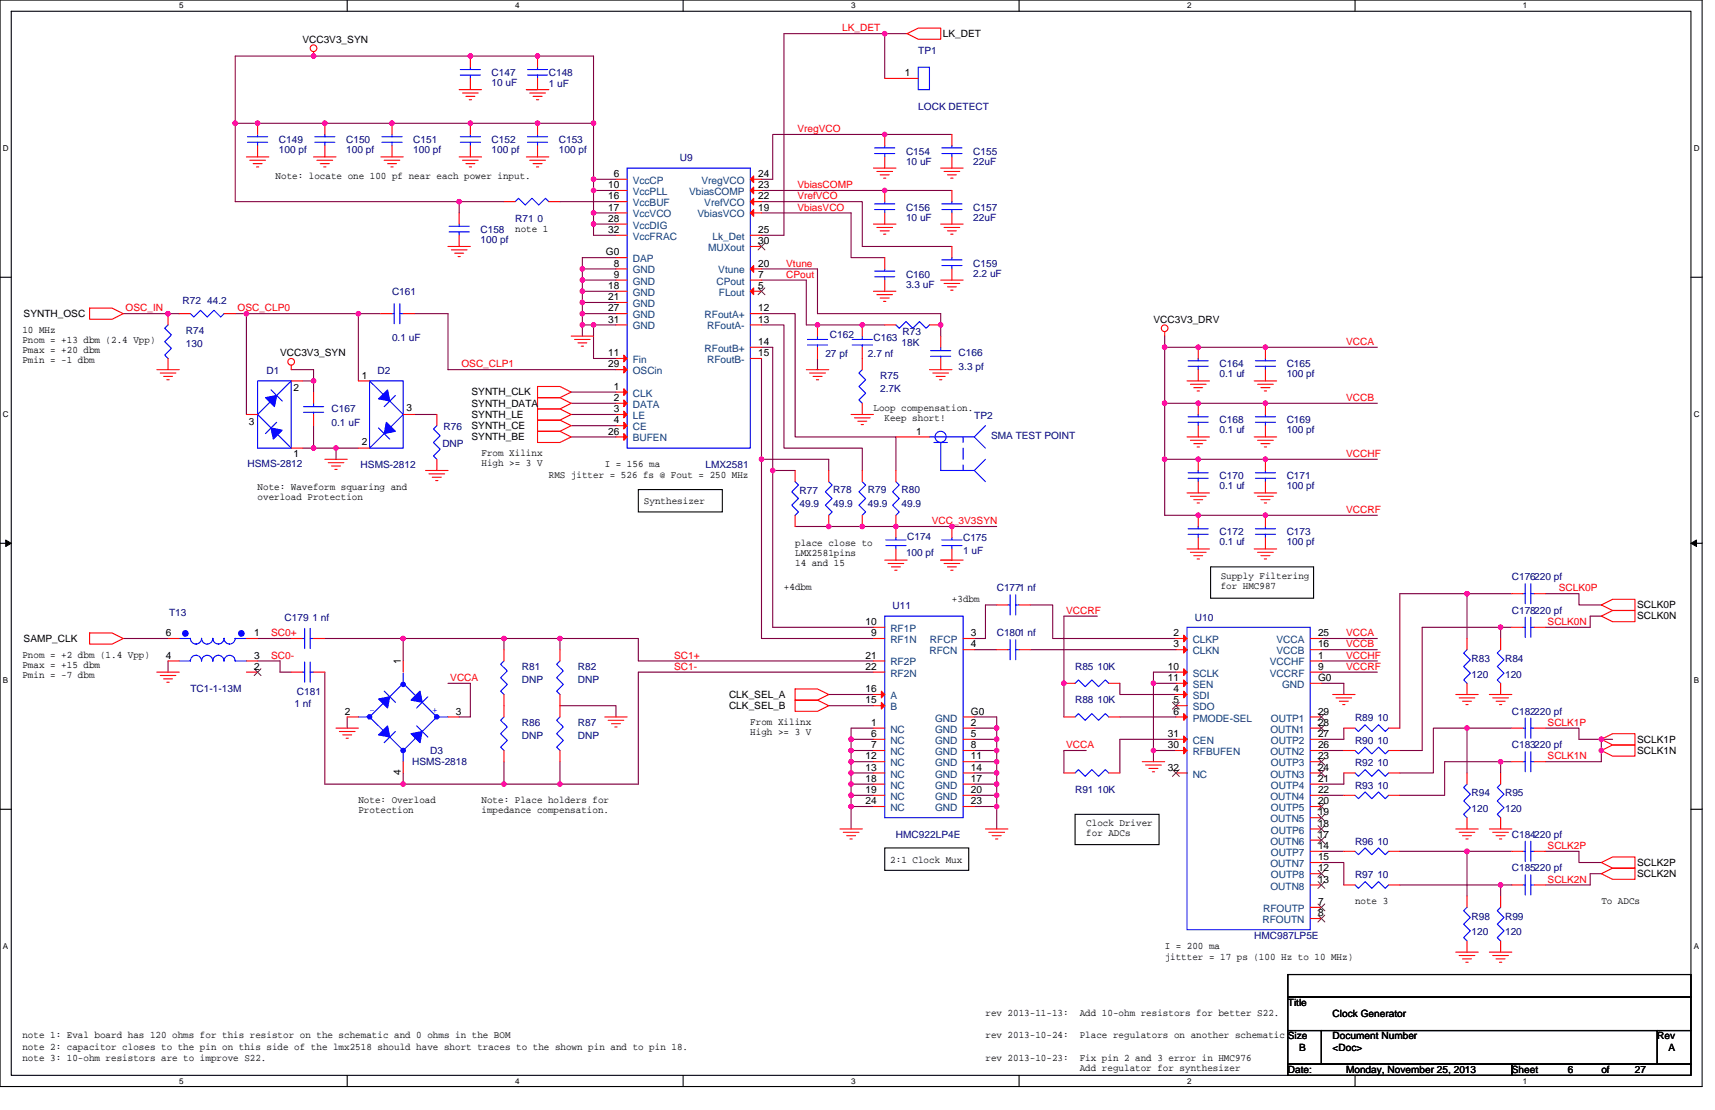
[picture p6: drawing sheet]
<svg xmlns="http://www.w3.org/2000/svg" width="432mm" height="279mm" viewBox="0 0 432 279" stroke-linecap="round" stroke-linejoin="round" font-family="sans-serif">
<path d="M0 0h428.6v273.5h-428.6zM2.8 2.8h422.9v267.9h-422.9z" fill="none" stroke="#000" stroke-width=".28"/>
<g fill="#fff">
<path d="M45.1 .3h1.1v2.3h-1.1z"/>
<path d="M45.1 271h1.1v2.2h-1.1z"/>
</g>
<path d="M87.4 0v2.8M87.4 270.7v2.8" fill="none" stroke="#000" stroke-width=".28"/>
<g fill="#fff">
<path d="M129.7 .3h1.1v2.3h-1.1z"/>
<path d="M129.7 271h1.1v2.2h-1.1z"/>
</g>
<path d="M172 0v2.8M172 270.7v2.8" fill="none" stroke="#000" stroke-width=".28"/>
<g fill="#fff">
<path d="M214.3 .3h1.1v2.3h-1.1z"/>
<path d="M214.3 271h1.1v2.2h-1.1z"/>
</g>
<path d="M256.6 0v2.8M256.6 270.7v2.8" fill="none" stroke="#000" stroke-width=".28"/>
<g fill="#fff">
<path d="M298.9 .3h1.1v2.3h-1.1z"/>
<path d="M298.9 271h1.1v2.2h-1.1z"/>
</g>
<path d="M341.2 0v2.8M341.2 270.7v2.8" fill="none" stroke="#000" stroke-width=".28"/>
<g fill="#fff">
<path d="M383.5 .3h1.1v2.3h-1.1z"/>
<path d="M383.5 271h1.1v2.2h-1.1z"/>
<path d="M.7 36.3h1.5v2.3h-1.5z"/>
<path d="M426.5 36.3h1.4v2.3h-1.4z"/>
<path d="M.7 103.3h1.5v2.2h-1.5z"/>
<path d="M426.5 103.3h1.4v2.2h-1.4z"/>
</g>
<path d="M0 69.8h2.8M425.7 69.8h2.9" fill="none" stroke="#000" stroke-width=".28"/>
<g fill="#fff">
<path d="M.7 170.2h1.4v2.3h-1.4z"/>
<path d="M426.5 170.2h1.3v2.3h-1.3z"/>
</g>
<path d="M0 136.8h2.8M425.7 136.8h2.9" fill="none" stroke="#000" stroke-width=".28"/>
<path d="M1.4 135.9l1.4 .9-1.4 .8zM425.7 136.8l1.4-.9v1.7z" fill="#000" stroke="#000" stroke-width=".25"/>
<g fill="#fff">
<path d="M.7 237.2h1.4v2.2h-1.4z"/>
<path d="M426.4 237.2h1.4v2.2h-1.4z"/>
</g>
<g fill="none" stroke="#000" stroke-width=".28">
<path d="M160.7 123.2h21.2v5.7h-21.2zM304.8 142.7h25.9v7.9h-25.9zM0 203.7h2.8M222.8 213.4h21.1v5.7h-21.1zM270.7 205h21.1v7.6h-21.1zM425.7 203.7h2.9M324.3 245.3h101.4v5.7h-101.4zM324.3 251h101.4v8.4h-101.4zM324.3 259.4h8.4v8.5h-8.4zM332.7 259.4h84.6v8.5h-84.6zM417.3 259.4h8.4v8.5h-8.4zM324.3 267.9h56.3v2.8h-56.3z"/>
<path d="M380.6 267.9h45.1v2.8h-45.1z"/>
</g>
<g fill="none" stroke="#800040" stroke-width=".28">
<path d="M222.8 8.5h-25.4v50.7h-5.7M222.8 8.5v11.2M222.8 8.5h5.6M59.2 31v19.8h56.4M132.5 22.6h2.8M149.4 31v-16.9h-70.4h-19.8v16.9M149.4 31v14.1M149.4 31h-90.2M239.7 33.8h-45.1v11.3h-2.9M115.6 50.8v2.8M115.6 50.8h11.3M141 50.8h14.1"/>
<path d="M149.4 45.1h5.7M149.4 56.4h5.7M149.4 53.6h5.7M149.4 47.9h5.7M149.4 56.4v2.8h5.7M149.4 45.1v2.8M149.4 53.6v2.8M149.4 47.9v5.7M191.7 50.8h25.4v11.2h22.6M191.7 47.9h48M191.7 53.6h22.6v11.3h8.5M31 79h14.1"/>
<path d="M59.2 79h2.8M62 79v25.3M62 79h28.2M90.2 79v16.9M90.2 79h5.7M104.3 79h8.5v14h42.3M146.6 67.7h8.5M146.6 67.7v2.8M146.6 70.5h8.5M146.6 70.5v2.8M146.6 73.3h8.5M146.6 73.3v2.8"/>
<path d="M146.6 76.1h8.5M146.6 76.1v2.9M146.6 79h8.5M146.6 79v2.8M155.1 64.9h-8.5v2.8M191.7 67.7h14.1v11.3h31.1v5.6M191.7 79h8.5v31h25.4v8.4M191.7 70.5h11.3v11.3h19.8M73.3 93h5.7v2.9M76.1 95.9h2.9M79 95.9v2.8M143.8 98.7h11.3"/>
<path d="M146.6 81.8v2.8M146.6 81.8h2.8M149.4 81.8v8.4h5.7M149.4 81.8h5.7M191.7 81.8h5.7v31h19.7v5.6M191.7 87.4h2.9v31M191.7 90.2v25.4M205.8 90.2v2.8M293.2 87.4v14.1M293.2 84.6v2.8M346.8 87.4h-53.6M76.1 112.8h2.9"/>
<path d="M79 107.1v5.7M79 112.8h5.6M84.6 112.8v2.8M84.6 112.8h5.6M104.3 104.3h5.7M143.8 101.5h11.3M143.8 104.3h11.3M143.8 107.1h11.3M143.8 110h11.3M191.7 115.6h17v2.8M191.7 115.6v45.1h28.2M194.6 118.4v39.5h25.3"/>
<path d="M194.6 118.4h5.6M293.2 115.6v14.1h53.6M293.2 101.5v14.1M293.2 101.5h53.6M293.2 115.6h53.6M251 132.5h-50.8M236.9 141h2.8M251 152.3h-2.9v8.4h-2.8M259.4 152.3h5.6v8.4h31.1M276.3 155.1h-8.4v25.4M369.4 149.4h-17v33.9M377.8 157.9v2.8"/>
<path d="M377.8 157.9h2.8M377.8 157.9h-19.7v31h-5.7M380.6 149.4h-11.2v11.3M389.1 149.4h8.5v2.9h5.6M403.2 155.1h-2.8v2.8h-11.3M31 160.7h11.3M42.3 166.4v2.8M64.9 166.4h5.6v2.8h2.8M64.9 160.7h8.4M81.8 169.2v28.2h19.7M81.8 160.7h19.7M112.8 172h5.6v8.5h-2.8"/>
<path d="M126.9 160.7h-25.4v5.7M141 177.6h14.1v2.9M141 160.7v2.8M141 160.7h19.7v5.7h59.2M141 160.7h-14.1v2.8M208.7 174.8h11.2M208.7 177.6h11.2M219.9 169.2h-59.2v28.2h-19.7M245.3 163.5h5.7M259.4 163.5h36.7M282 172v2.8h14.1M290.4 172v16.9"/>
<path d="M290.4 172h5.7M296.1 169.2h-5.7v2.8M332.7 172h5.6v2.8M332.7 160.7h14.1M332.7 163.5h14.1M332.7 166.4h14.1M332.7 169.2h14.1M87.4 180.5v2.8M101.5 197.4h25.4M101.5 194.6v2.8M126.9 191.7v5.7h14.1M141 191.7v5.7"/>
<path d="M214.3 186.1v2.8M214.3 188.9v2.8M214.3 191.7v2.9M214.3 194.6v2.8M214.3 197.4v2.8M214.3 186.1h5.6M214.3 188.9h5.6M214.3 191.7h5.6M214.3 194.6h5.6M214.3 197.4h5.6M219.9 183.3h-5.6v2.8M245.3 180.5h5.7v2.8"/>
<path d="M245.3 183.3h5.7M245.3 186.1h5.7M245.3 188.9h5.7M245.3 191.7h5.7M245.3 194.6h5.7M245.3 197.4h5.7M251 183.3v2.8M251 186.1v2.8M251 188.9v2.8M251 191.7v2.9M251 194.6v2.8M251 197.4v2.8"/>
<path d="M273.5 188.9h-5.6v5.7M282 180.5h14.1M290.4 188.9v2.8M290.4 188.9h5.7M296.1 186.1h-14.1v8.5M332.7 188.9h5.6M338.3 194.6v2.8h-5.6M338.3 183.3v2.8h-5.6M369.4 183.3h-8.5v11.3h-8.5M377.8 191.7h-14.1v8.5h-11.3M380.6 191.7h-2.8v2.9M380.6 183.3h-11.2v11.3"/>
<path d="M389.1 183.3h8.5v2.8h5.6M403.2 186.1v5.6h-14.1M403.2 186.1h2.8M214.3 200.2v2.8M214.3 203v5.7M214.3 200.2h5.6M214.3 203h5.6M245.3 200.2h5.7M245.3 203h5.7M251 200.2v2.8M251 203v5.7M332.7 214.3h5.6"/>
<path d="M332.7 217.1h5.6v5.7M332.7 200.2h5.6M352.4 214.3h17M380.6 214.3h-11.2v11.3M389.1 214.3h8.5v2.8h5.6M403.2 219.9h-2.8v2.9h-11.3M352.4 222.8h25.4M380.6 222.8h-2.8v2.8"/>
</g>
<g fill="#f0f" stroke="#f0f" stroke-width=".28">
<circle cx="42.3" cy="78.9" r=".55"/>
<circle cx="78.9" cy="112.8" r=".55"/>
<circle cx="78.9" cy="95.9" r=".55"/>
<circle cx="403.2" cy="186.1" r=".56"/>
<circle cx="149.4" cy="45.1" r=".56"/>
<circle cx="149.4" cy="31" r=".56"/>
<circle cx="78.9" cy="14.1" r=".55"/>
<circle cx="118.4" cy="14.1" r=".55"/>
<circle cx="64.8" cy="31" r=".56"/>
<circle cx="81.8" cy="31" r=".56"/>
<circle cx="118.4" cy="31" r=".56"/>
<circle cx="98.7" cy="31" r=".56"/>
<circle cx="115.6" cy="50.8" r=".56"/>
<circle cx="59.2" cy="31" r=".57"/>
<circle cx="149.4" cy="56.4" r=".55"/>
<circle cx="149.4" cy="53.6" r=".55"/>
<circle cx="149.4" cy="47.9" r=".55"/>
<circle cx="222.7" cy="33.8" r=".55"/>
<circle cx="222.7" cy="47.9" r=".55"/>
<circle cx="267.8" cy="172" r=".56"/>
<circle cx="194.5" cy="118.4" r=".55"/>
<circle cx="191.7" cy="115.6" r=".56"/>
<circle cx="377.8" cy="222.7" r=".55"/>
<circle cx="369.3" cy="214.3" r=".57"/>
<circle cx="250.9" cy="183.3" r=".55"/>
<circle cx="250.9" cy="186.1" r=".56"/>
<circle cx="250.9" cy="188.9" r=".55"/>
<circle cx="250.9" cy="194.5" r=".55"/>
<circle cx="250.9" cy="191.7" r=".55"/>
<circle cx="250.9" cy="197.4" r=".55"/>
<circle cx="403.2" cy="188.9" r=".55"/>
<circle cx="250.9" cy="200.2" r=".56"/>
<circle cx="377.8" cy="191.7" r=".55"/>
<circle cx="250.9" cy="203" r=".55"/>
<circle cx="369.3" cy="183.3" r=".56"/>
<circle cx="101.5" cy="160.7" r=".56"/>
<circle cx="126.9" cy="160.7" r=".55"/>
<circle cx="214.3" cy="186.1" r=".57"/>
<circle cx="214.3" cy="188.9" r=".56"/>
<circle cx="208.6" cy="132.5" r=".55"/>
<circle cx="217.1" cy="132.5" r=".55"/>
<circle cx="225.5" cy="132.5" r=".55"/>
<circle cx="239.6" cy="132.5" r=".55"/>
<circle cx="214.3" cy="191.7" r=".56"/>
<circle cx="214.3" cy="194.5" r=".56"/>
<circle cx="126.9" cy="197.4" r=".55"/>
<circle cx="101.5" cy="197.4" r=".56"/>
<circle cx="214.3" cy="197.4" r=".56"/>
<circle cx="222.7" cy="8.5" r=".55"/>
<circle cx="141" cy="197.4" r=".55"/>
<circle cx="214.3" cy="200.2" r=".57"/>
<circle cx="214.3" cy="203" r=".56"/>
<circle cx="141" cy="160.7" r=".55"/>
<circle cx="377.8" cy="157.9" r=".56"/>
<circle cx="369.3" cy="149.4" r=".56"/>
<circle cx="217.1" cy="81.8" r=".55"/>
<circle cx="205.8" cy="81.8" r=".55"/>
<circle cx="236.8" cy="81.8" r=".55"/>
<circle cx="318.6" cy="87.4" r=".56"/>
<circle cx="135.3" cy="31" r=".56"/>
<circle cx="318.6" cy="101.5" r=".56"/>
<circle cx="318.6" cy="115.6" r=".56"/>
<circle cx="318.6" cy="129.7" r=".56"/>
<circle cx="301.7" cy="87.4" r=".56"/>
<circle cx="293.2" cy="87.4" r=".56"/>
<circle cx="301.7" cy="101.5" r=".56"/>
<circle cx="293.2" cy="115.6" r=".56"/>
<circle cx="293.2" cy="101.5" r=".56"/>
<circle cx="301.7" cy="115.6" r=".56"/>
<circle cx="301.7" cy="129.7" r=".56"/>
<circle cx="62" cy="78.9" r=".55"/>
<circle cx="90.2" cy="78.9" r=".55"/>
<circle cx="146.6" cy="67.7" r=".55"/>
<circle cx="146.6" cy="73.3" r=".56"/>
<circle cx="146.6" cy="70.5" r=".55"/>
<circle cx="146.6" cy="78.9" r=".55"/>
<circle cx="146.6" cy="76.1" r=".55"/>
<circle cx="149.4" cy="81.8" r=".55"/>
<circle cx="146.6" cy="81.8" r=".55"/>
<circle cx="290.4" cy="188.9" r=".55"/>
<circle cx="290.4" cy="172" r=".56"/>
<circle cx="84.6" cy="112.8" r=".55"/>
<circle cx="135.3" cy="14.1" r=".55"/>
</g>
<g fill="none" stroke="#f00" stroke-width=".28">
<path d="M79 13v1.1M118.4 14.1v2.8M118.4 19.7v2.9M135.3 14.1v2.8M135.3 19.7v2.9M222.8 19.7h8.4M228.4 8.5l2.8-1.4h5.7v2.8h-5.7zM62 39.5h5.7M64.9 31v2.8M64.9 36.7v2.8M79 39.5h5.6M81.8 31v2.8"/>
<path d="M81.8 36.7v2.8M95.9 39.5h5.6M98.7 31v2.8M98.7 36.7v2.8M115.6 22.6h5.6M115.6 39.5h5.6M116.5 23.4h3.9M117.3 24.3h2.2M118.2 25.1h.5M118.4 31v2.8M118.4 36.7v2.8M132.5 22.6h5.7"/>
<path d="M132.5 39.5h5.7M133.4 23.4h3.9M134.2 24.3h2.3M135.1 25.1h.5M135.3 31v2.8M135.3 36.7v2.8M222.8 33.8v2.9M222.8 39.5v2.8M239.7 33.8v2.9M239.7 39.5v2.8M62.9 40.3h3.9M63.7 41.2h2.3"/>
<path d="M64.6 42h.6M79.8 40.3h4M80.6 41.2h2.3M81.5 42h.6M96.7 40.3h4M97.6 41.2h2.2M98.4 42h.6M115.6 53.6v2.8M115.6 59.2v2.8M116.5 40.3h3.9M117.3 41.2h2.2M118.2 42h.5"/>
<path d="M126.9 50.8h2.8M133.4 40.3h3.9M134.2 41.2h2.3M135.1 42h.5M138.2 50.8h2.8M155.1 45.1h2.8M155.1 47.9h2.8M155.1 50.8h2.8M155.1 53.6h2.8M155.1 56.4h2.8M155.1 59.2h2.8M188.9 45.1h2.8"/>
<path d="M188.9 47.9h2.8M188.9 50.8h2.8M188.9 53.6h2.8M188.9 59.2h2.8M219.9 42.3h5.7M219.9 56.4h5.7M220.8 43.2h3.9M220.8 57.3h3.9M221.6 44h2.3M221.6 58.1h2.3M222.5 44.9h.5M222.5 58.9h.5"/>
<path d="M222.8 47.9v2.9M222.8 53.6v2.8M236.9 42.3h5.6M236.9 56.4h5.6M237.7 43.2h3.9M237.7 57.3h3.9M238.5 44h2.3M238.5 58.1h2.3M239.4 44.9h.5M239.4 58.9h.5M239.7 47.9v2.9M239.7 53.6v2.8"/>
<path d="M22.6 77.6h5.6l2.8 1.4-2.8 1.4h-5.6zM42.3 79v2.8M45.1 79h2.8M56.4 79h2.8M95.9 79h2.8M101.5 79h2.8M112.8 62h5.6M113.6 62.9h4M114.5 63.7h2.2M115.3 64.6h.6M155.1 64.9h2.8M155.1 67.7h2.8"/>
<path d="M155.1 70.5h2.8M155.1 73.3h2.8M155.1 76.1h2.8M155.1 79h2.8M188.9 67.7h2.8M188.9 70.5h2.8M188.9 73.3h2.8M188.9 62h2.8M188.9 79h2.8M219.9 73.3h5.7M220.8 74.2h3.9M221.6 75h2.3"/>
<path d="M222.5 75.9h.5M222.8 64.9v2.8M222.8 70.5v2.8M236.9 70.5h5.6M237.7 71.4h3.9M238.5 72.2h2.3M239.4 73h.5M239.7 62v2.9M239.7 67.7v2.8M39.5 93h5.6M40.3 93.9h4M41.2 94.7h2.2"/>
<path d="M42 95.6h.6M42.3 90.2v2.8M73.3 91.9v1.1M73.3 95.9h2.8M79 98.7v2.8M90.2 95.9h2.8M135.3 97.3h5.7l2.8 1.4-2.8 1.4h-5.7zM143.8 84.6h5.6M144.7 85.4h3.9M145.5 86.3h2.2M146.3 87.1h.6M155.1 81.8h2.8"/>
<path d="M155.1 98.7h2.8M155.1 90.2h2.8M155.1 93h2.8M188.9 81.8h2.8M188.9 87.4h2.8M188.9 90.2h2.8M203 93h5.7M203.9 93.9h3.9M204.7 94.7h2.3M205.5 95.6h.6M205.8 87.4v2.8M205.8 81.8v2.8"/>
<path d="M217.1 87.4v5.6M217.1 81.8v2.8M222.8 81.8h2.8M234 81.8h2.9M234 93h5.7M234.9 93.9h3.9M235.7 94.7h2.3M236.6 95.6h.5M236.9 90.2v2.8M236.9 84.6v2.8M293.2 83.5v1.1M298.9 95.9h5.6"/>
<path d="M299.7 96.7h4M300.6 97.6h2.2M301.4 98.4h.6M301.7 87.4v2.8M301.7 93v2.9M315.8 95.9h5.6M316.6 96.7h4M317.5 97.6h2.2M318.3 98.4h.6M318.6 87.4v2.8M318.6 93v2.9M62 104.3h2.9"/>
<path d="M73.3 112.8h2.8M79 104.3v2.8M81.8 115.6h5.6M82.6 116.5h4M83.5 117.3h2.2M84.3 118.2h.6M90.2 112.8h2.8M101.5 104.3h2.8M107.1 118.4h5.7M108 119.3h4M110 115.6v2.8M110 104.3v2.8"/>
<path d="M135.3 100.1h5.7l2.8 1.4-2.8 1.4h-5.7zM135.3 102.9h5.7l2.8 1.4-2.8 1.4h-5.7zM135.3 105.7h5.7l2.8 1.4-2.8 1.5h-5.7zM135.3 108.6h5.7l2.8 1.4-2.8 1.4h-5.7zM155.1 101.5h2.8M155.1 104.3h2.8M155.1 107.1h2.8M155.1 110h2.8M200.2 118.4v2.8M208.7 118.4v2.8M214.3 104.3h5.6M215.1 105.2h4"/>
<path d="M216 106h2.2M216.8 106.9h.6M217.1 101.5v2.8M217.1 118.4v2.8M225.6 118.4v2.8M225.6 110h8.4M298.9 110h5.6M299.7 110.8h4M300.6 111.7h2.2M301.4 112.5h.6M301.7 101.5v2.8M301.7 107.1v2.9"/>
<path d="M301.7 115.6v2.8M315.8 110h5.6M316.6 110.8h4M317.5 111.7h2.2M318.3 112.5h.6M318.6 101.5v2.8M318.6 107.1v2.9M318.6 115.6v2.8M108.8 120.1h2.3M109.7 121h.6M200.2 129.7v2.8M208.7 129.7v2.8"/>
<path d="M217.1 129.7v2.8M225.6 129.7v5.6M225.6 138.2v2.8M239.7 132.5v2.8M239.7 138.2v2.8M298.9 138.2h5.6M298.9 124.1h5.6M299.7 139h4M299.7 124.9h4M300.6 139.9h2.2M300.6 125.8h2.2M301.4 126.6h.6"/>
<path d="M301.7 129.7v2.8M301.7 135.3v2.9M301.7 121.2v2.9M315.8 124.1h5.6M315.8 138.2h5.6M316.6 124.9h4M316.6 139h4M317.5 125.8h2.2M317.5 139.9h2.2M318.3 126.6h.6M318.6 121.2v2.9M318.6 129.7v2.8"/>
<path d="M318.6 135.3v2.9M22.6 159.3h5.6l2.8 1.4-2.8 1.4h-5.6zM219.9 157.9h2.9M222.8 141h5.6M223.6 141.8h3.9M224.5 142.7h2.2M225.3 143.5h.5M236.9 141h5.6M237.7 141.8h3.9M238.5 142.7h2.3M239.4 143.5h.5M251 152.3h2.8"/>
<path d="M256.6 152.3h2.8M301.4 140.7h.6M318.3 140.7h.6M380.6 149.4h2.9M380.6 157.9h2.9M386.3 149.4h2.8M386.3 157.9h2.8M403.2 152.3l2.8-1.4h5.6v2.8h-5.6zM403.2 155.1l2.8-1.4h5.6v2.8h-5.6zM39.5 169.2h5.6M40.3 170h4M41.2 170.9h2.2"/>
<path d="M42 171.7h.6M42.3 160.7h2.8M42.3 166.4h2.8M62 160.7h2.9M62 166.4h2.9M62 169.2h2.9M73.3 169.2h2.8M73.3 160.7h2.8M79 169.2h2.8M79 160.7h2.8M101.5 166.4v2.8M126.9 174.8v5.7"/>
<path d="M126.9 163.5v2.9M141 174.8v5.7M141 163.5v2.9M200.2 173.4h5.6l2.9 1.4-2.9 1.4h-5.6zM200.2 176.2h5.6l2.9 1.4-2.9 1.4h-5.6zM219.9 160.7h2.9M219.9 166.4h2.9M219.9 169.2h2.9M219.9 174.8h2.9M219.9 177.6h2.9M242.5 160.7h2.8M242.5 163.5h2.8"/>
<path d="M251 163.5h2.8M256.6 163.5h2.8M267.9 172h2.8M279.1 172h2.9M296.1 160.7h2.8M296.1 163.5h2.8M296.1 169.2h2.8M296.1 172h2.8M296.1 174.8h2.8M296.1 177.6h2.8M329.9 160.7h2.8M329.9 163.5h2.8"/>
<path d="M329.9 172h2.8M329.9 166.4h2.8M329.9 169.2h2.8M335.5 174.8h5.7M336.4 175.7h3.9M337.2 176.5h2.3M338.1 177.4h.5M366.5 174.8h5.7M367.4 175.7h3.9M368.2 176.5h2.3M369.1 177.4h.5M369.4 172v2.8"/>
<path d="M369.4 160.7v2.8M375 174.8h5.6M375.8 175.7h4M376.7 176.5h2.2M377.5 177.4h.6M377.8 172v2.8M377.8 160.7v2.8M84.6 183.3h5.6M85.4 184.1h4M86.3 185h2.2M87.1 185.8h.6M87.4 180.5h2.8"/>
<path d="M101.5 191.7v2.9M112.8 180.5h2.8M126.9 188.9v2.8M141 188.9v2.8M152.3 180.5h5.6M153.1 181.3h4M154 182.2h2.2M154.8 183h.6M219.9 183.3h2.9M219.9 186.1h2.9M219.9 188.9h2.9M219.9 191.7h2.9"/>
<path d="M219.9 194.6h2.9M219.9 197.4h2.9M242.5 180.5h2.8M242.5 183.3h2.8M242.5 186.1h2.8M242.5 188.9h2.8M242.5 191.7h2.8M242.5 194.6h2.8M242.5 197.4h2.8M267.9 194.6h2.8M267.9 180.5h2.8M279.1 194.6h2.9"/>
<path d="M279.1 180.5h2.9M287.6 191.7h5.6M288.4 192.6h4M289.3 193.4h2.2M290.1 194.3h.6M296.1 186.1h2.8M296.1 188.9h2.8M296.1 180.5h2.8M296.1 194.6h2.8M329.9 180.5h2.8M329.9 183.3h2.8M329.9 186.1h2.8"/>
<path d="M329.9 188.9h2.8M329.9 191.7h2.8M329.9 194.6h2.8M329.9 197.4h2.8M338.3 183.3h2.9M338.3 188.9h2.9M338.3 194.6h2.9M349.6 183.3h2.8M349.6 188.9h2.8M349.6 194.6h2.8M369.4 194.6v2.8M377.8 194.6v2.8"/>
<path d="M380.6 183.3h2.9M380.6 191.7h2.9M386.3 183.3h2.8M386.3 191.7h2.8M403.2 186.1l2.8-1.4h5.6v2.8h-5.6zM403.2 188.9l2.8-1.4h5.6v2.8h-5.6zM211.5 208.7h5.6M212.3 209.5h4M213.2 210.4h2.2M214 211.2h.6M219.9 200.2h2.9M219.9 203h2.9"/>
<path d="M242.5 200.2h2.8M242.5 203h2.8M248.1 208.7h5.7M249 209.5h3.9M249.8 210.4h2.3M250.7 211.2h.5M329.9 200.2h2.8M329.9 203h2.8M329.9 205.8h2.8M329.9 208.7h2.8M329.9 211.5h2.8M329.9 214.3h2.8"/>
<path d="M329.9 217.1h2.8M329.9 219.9h2.8M338.3 214.3h2.9M338.3 200.2h2.9M349.6 214.3h2.8M349.6 200.2h2.8M366.5 208.7h5.7M367.4 209.5h3.9M368.2 210.4h2.3M369.1 211.2h.5M369.4 205.8v2.9M375 208.7h5.6"/>
<path d="M375.8 209.5h4M376.7 210.4h2.2M377.5 211.2h.6M377.8 205.8v2.9M380.6 214.3h2.9M386.3 214.3h2.8M403.2 217.1l2.8-1.4h5.6v2.8h-5.6zM403.2 219.9l2.8-1.4h5.6v2.8h-5.6zM329.9 222.8h2.8M329.9 228.4h2.8M329.9 231.2h2.8M338.3 222.8h2.9"/>
<path d="M349.6 222.8h2.8M366.5 239.7h5.7M369.4 236.9v2.8M369.4 225.6v2.8M375 239.7h5.6M377.8 236.9v2.8M377.8 225.6v2.8M380.6 222.8h2.9M386.3 222.8h2.8M367.4 240.5h3.9M368.2 241.4h2.3M369.1 242.2h.5"/>
<path d="M375.8 240.5h4M376.7 241.4h2.2M377.5 242.2h.6"/>
<circle cx="78.9" cy="12.1" r=".84"/>
<circle cx="73.3" cy="91.1" r=".84"/>
<circle cx="293.2" cy="82.6" r=".84"/>
</g>
<g fill="none" stroke="#00f" stroke-width=".28">
<path d="M115.9 18.9h5.1M115.9 17.5h5.1M118.4 16.9v.6M118.4 18.9v.8M132.8 18.9h5.1M132.8 17.5h5.1M135.3 16.9v.6M135.3 18.9v.8M231.2 16.9h2.8v5.7h-2.8zM62.3 35.8h5.1M62.3 34.4h5.1M64.9 33.8v.6"/>
<path d="M64.9 35.8v.9M79.2 35.8h5.1M79.2 34.4h5.1M81.8 33.8v.6M81.8 35.8v.9M96.2 35.8h5M96.2 34.4h5M98.7 33.8v.6M98.7 35.8v.9M115.9 35.8h5.1M115.9 34.4h5.1M118.4 33.8v.6"/>
<path d="M118.4 35.8v.9M132.8 35.8h5.1M132.8 34.4h5.1M135.3 33.8v.6M135.3 35.8v.9M220.2 38.7h5.1M220.2 37.2h5.1M222.8 36.7v.5M222.8 38.7v.8M237.1 38.7h5.1M237.1 37.2h5.1M239.7 36.7v.5"/>
<path d="M239.7 38.7v.8M113.1 58.4h5.1M113.1 57h5.1M115.6 56.4v.6M115.6 58.4v.8M129.7 50.8l.9-.9 1.6 1.7 1.7-1.7 1.7 1.7 1.7-1.7 .9 .9M157.9 42.3h31v70.5h-31zM220.2 52.7h5.1M220.2 51.3h5.1M222.8 50.8v.5M222.8 52.7v.9M237.1 52.7h5.1"/>
<path d="M237.1 51.3h5.1M239.7 50.8v.5M239.7 52.7v.9M47.9 79l.9 .8 1.7-1.7 1.7 1.7 1.7-1.7 1.7 1.7 .8-.8M98.7 79h.6M99.3 76.4v5.1M100.7 76.4v5.1M100.7 79h.8M220.2 69.7h5.1M220.2 68.2h5.1M222.8 67.7v.5M222.8 69.7v.8"/>
<path d="M237.1 66.8h5.1M237.1 65.4h5.1M239.7 64.9v.5M239.7 66.8v.9M42.3 81.8l-.8 .8 1.7 1.7-1.7 1.7 1.7 1.7-1.7 1.7 .8 .8M64.9 95.9h8.4v16.9h-8.4zM68.2 98.1l2.9 2.8M73.3 95.9l-3.6 3.6M93 95.9h8.5v16.9h-8.5zM93 95.9l3.7 3.6M99.5 99.5l-2.8 2.9M203.3 85.4h5.1"/>
<path d="M203.3 86.8h5.1M205.8 86.8v.6M205.8 84.6v.8M214.6 85.4h5M214.6 86.8h5M217.1 93l-.8 .9 1.7 1.7-1.7 1.7 1.7 1.7-1.7 1.7 .8 .8M217.1 86.8v.6M217.1 84.6v.8M225.6 81.8l.8 .8 1.7-1.7 1.7 1.7 1.7-1.7 1.7 1.7 .8-.8M234.3 88.3h5.1M234.3 89.7h5.1M236.9 89.7v.5"/>
<path d="M236.9 87.4v.9M299.1 92.2h5.1M299.1 90.8h5.1M301.7 90.2v.6M301.7 92.2v.8M316.1 92.2h5M316.1 90.8h5M318.6 90.2v.6M318.6 92.2v.8M68.2 100.9l-3.3 3.4 3.3 3.4M69.7 109.1l3.6 3.7M69.7 106.3l-2.9 2.8"/>
<path d="M76.4 102.4h5.1M76.4 103.8h5.1M79 103.8v.5M79 101.5v.9M95.3 107.7l2.8 2.8M96.7 109.1l-3.7 3.7M98.1 100.9l3.4 3.4-3.4 3.4M110 107.1l-.9 .9 1.7 1.7-1.7 1.7 1.7 1.7-1.7 1.7 .9 .8M234 110h11.3M235.2 111.4h3.3M236.9 111.4v7h8.4l2.8-2.8M242.5 110v1.4"/>
<path d="M242.5 112.8v2.8M242.5 117v1.4M245.3 118.4l2.8 2.8M248.1 107.1l-2.8 2.9 2.8 2.8M299.1 106.3h5.1M299.1 104.9h5.1M299.1 119h5.1M301.7 104.3v.6M301.7 106.3v.8M301.7 118.4v.6M316.1 106.3h5M316.1 104.9h5"/>
<path d="M316.1 119h5M318.6 104.3v.6M318.6 106.3v.8M318.6 118.4v.6M200.2 121.2l.8 .9-1.7 1.7 1.7 1.7-1.7 1.7 1.7 1.7-.8 .8M208.7 121.2l.8 .9-1.7 1.7 1.7 1.7-1.7 1.7 1.7 1.7-.8 .8M217.1 121.2l.9 .9-1.7 1.7 1.7 1.7-1.7 1.7 1.7 1.7-.9 .8M223 137.3h5.1M223 135.9h5.1M225.6 121.2l.8 .9-1.7 1.7 1.7 1.7-1.7 1.7 1.7 1.7-.8 .8M225.6 135.3v.6M225.6 137.3v.9"/>
<path d="M237.1 137.3h5.1M237.1 135.9h5.1M239.7 135.3v.6M239.7 137.3v.9M299.1 134.5h5.1M299.1 133.1h5.1M299.1 120.4h5.1M301.7 132.5v.6M301.7 134.5v.8M301.7 120.4v.8M316.1 120.4h5M316.1 134.5h5"/>
<path d="M316.1 133.1h5M318.6 120.4v.8M318.6 132.5v.6M318.6 134.5v.8M76.7 158.2v5.1M78.1 158.2v5.1M222.8 155.1h19.7v50.7h-19.7zM253.8 152.3h.5M254.3 149.7v5.1M255.7 152.3h.9M255.7 149.7v5.1M298.9 157.9h31v76.1h-31z"/>
<path d="M383.5 149.4h.5M383.5 157.9h.5M384 146.9v5.1M384 155.4v5M385.4 146.9v5.1M385.4 155.4v5M385.4 149.4h.9M385.4 157.9h.9M45.1 166.4l2.8-.1a1.38 1.38 0 0 1 1.5-1.3h-.1a1.4 1.4 0 0 1 1.4 1.4h.1a1.41 1.41 0 0 1 1.4-1.4 1.41 1.41 0 0 1 1.4 1.4v-.1a1.38 1.38 0 0 1 1.4-1.3 1.4 1.4 0 0 1 1.4 1.4 1.4 1.4 0 0 1 1.4-1.4 1.4 1.4 0 0 1 1.4 1.4h2.8M45.1 160.7h2.8a1.4 1.4 0 0 0 1.5 1.4h-.1a1.42 1.42 0 0 0 1.4-1.4h.1a1.41 1.41 0 0 0 1.4 1.4 1.41 1.41 0 0 0 1.4-1.4 1.4 1.4 0 0 0 1.4 1.4 1.41 1.41 0 0 0 1.4-1.4 1.4 1.4 0 0 0 1.4 1.4 1.41 1.41 0 0 0 1.4-1.4h2.8M76.1 169.2h.6M76.1 160.7h.6"/>
<path d="M76.7 166.6v5.1M78.1 169.2h.9M78.1 160.7h.9M78.1 166.6v5.1M96.7 176.8l-3.7 3.7 3.7 3.6M96.7 174l2.8 2.8M98.1 175.4l3.4-3.4 3.4 3.4M101.5 169.5v2.8M106.3 176.8l3.7 3.7-3.7 3.6M107.7 175.4l-2.8 2.8M126.9 166.4l-.9 .8 1.7 1.7-1.7 1.7 1.7 1.7-1.7 1.7 .9 .8M141 166.4l-.9 .8 1.7 1.7-1.7 1.7 1.7 1.7-1.7 1.7 .9 .8"/>
<path d="M253.8 163.5h.5M254.3 161v5.1M255.7 163.5h.9M255.7 161v5.1M270.7 172l.8-.8 1.7 1.6 1.7-1.6 1.7 1.6 1.7-1.6 .8 .8M369.4 163.5l-.9 .9 1.7 1.7-1.7 1.7 1.7 1.7-1.7 1.7 .9 .8M377.8 163.5l-.8 .9 1.7 1.7-1.7 1.7 1.7 1.7-1.7 1.7 .8 .8M90.2 180.5h3.1M98.1 185.5l3.4 3.4 3.4-3.4M99.5 184.1l-2.8 2.8M101.5 188.9v2.8M104.9 182.7l2.8 2.8"/>
<path d="M110 180.5h2.8M126.9 180.5l-.9 .8 1.7 1.7-1.7 1.7 1.7 1.7-1.7 1.7 .9 .8M141 180.5l-.9 .8 1.7 1.7-1.7 1.7 1.7 1.7-1.7 1.7 .9 .8M270.7 194.6l.8-.9 1.7 1.7 1.7-1.7 1.7 1.7 1.7-1.7 .8 .9M270.7 180.5l.8-.9 1.7 1.7 1.7-1.7 1.7 1.7 1.7-1.7 .8 .9M341.2 183.3l.8 .8 1.7-1.7 1.7 1.7 1.7-1.7 1.7 1.7 .8-.8M341.2 188.9l.8 .9 1.7-1.7 1.7 1.7 1.7-1.7 1.7 1.7 .8-.9M341.2 194.6l.8 .8 1.7-1.7 1.7 1.7 1.7-1.7 1.7 1.7 .8-.8M369.4 197.4l-.9 .8 1.7 1.7-1.7 1.7 1.7 1.7-1.7 1.7 .9 .8M377.8 197.4l-.8 .8 1.7 1.7-1.7 1.7 1.7 1.7-1.7 1.7 .8 .8M383.5 183.3h.5M383.5 191.7h.5"/>
<path d="M384 180.7v5.1M384 189.2v5.1M385.4 180.7v5.1M385.4 189.2v5.1M385.4 183.3h.9M385.4 191.7h.9M341.2 214.3l.8 .8 1.7-1.7 1.7 1.7 1.7-1.7 1.7 1.7 .8-.8M341.2 200.2l.8 .8 1.7-1.7 1.7 1.7 1.7-1.7 1.7 1.7 .8-.8M383.5 214.3h.5M384 211.8v5M385.4 211.8v5M385.4 214.3h.9"/>
<path d="M341.2 222.8l.8 .8 1.7-1.7 1.7 1.7 1.7-1.7 1.7 1.7 .8-.8M369.4 228.4l-.9 .8 1.7 1.7-1.7 1.7 1.7 1.7-1.7 1.7 .9 .9M377.8 228.4l-.8 .8 1.7 1.7-1.7 1.7 1.7 1.7-1.7 1.7 .8 .9M383.5 222.8h.5M384 220.2v5.1M385.4 220.2v5.1M385.4 222.8h.9"/>
<circle cx="236.8" cy="110" r="1.4"/>
</g>
<g fill="#f00" stroke="#f00" stroke-width=".28">
<path d="M298 159.9l.9 .8-.9 .9z"/>
<path d="M298 162.7l.9 .8-.9 .9z"/>
<path d="M298 168.3l.9 .9-.9 .8z"/>
<path d="M298 171.2l.9 .8-.9 .8z"/>
<path d="M298 174l.9 .8-.9 .9z"/>
<path d="M298 185.3l.9 .8-.9 .8z"/>
<path d="M298 188.1l.9 .8-.9 .9z"/>
<path d="M298 179.6l.9 .9-.9 .8z"/>
<path d="M221.9 174l.9 .8-.9 .9z"/>
<path d="M221.9 176.8l.9 .8-.9 .9z"/>
<path d="M157.1 97.9l.8 .8-.8 .8z"/>
<path d="M157.1 100.7l.8 .8-.8 .9z"/>
<path d="M157.1 103.5l.8 .8-.8 .9z"/>
<path d="M157.1 106.3l.8 .8-.8 .9z"/>
<path d="M157.1 89.4l.8 .8-.8 .9z"/>
<path d="M157.1 92.2l.8 .8-.8 .9z"/>
<path d="M188.9 67.7l.9-.9v1.7z"/>
<path d="M188.9 73.3l.9-.8v1.7z"/>
<path d="M188.9 45.1l.9-.8v1.7z"/>
<path d="M188.9 47.9l.9-.8v1.7z"/>
<path d="M188.9 50.8l.9-.9v1.7z"/>
<path d="M188.9 53.6l.9-.9v1.7z"/>
<path d="M157.1 109.1l.8 .9-.8 .8z"/>
</g>
<g fill="none" stroke="#804000" stroke-width=".25">
<path d="M190.9 72.5l1.7 1.7M190.9 61.2l1.7 1.7M192.6 72.5l-1.7 1.7M192.6 61.2l-1.7 1.7M64 168.3l1.7 1.8M65.7 168.3l-1.7 1.8M295.2 176.8l1.7 1.7M296.9 176.8l-1.7 1.7M331.9 179.6l1.7 1.7M333.5 179.6l-1.7 1.7M295.2 193.7l1.7 1.7M296.9 193.7l-1.7 1.7"/>
<path d="M331.9 182.4l1.7 1.8M331.9 190.9l1.7 1.7M331.9 193.7l1.7 1.7M333.5 182.4l-1.7 1.8M333.5 190.9l-1.7 1.7M333.5 193.7l-1.7 1.7M331.9 202.2l1.7 1.7M331.9 205l1.7 1.7M331.9 207.8l1.7 1.7M331.9 210.6l1.7 1.7M331.9 219.1l1.7 1.7M333.5 202.2l-1.7 1.7"/>
<path d="M333.5 205l-1.7 1.7M333.5 207.8l-1.7 1.7M333.5 210.6l-1.7 1.7M333.5 219.1l-1.7 1.7M331.9 221.9l1.7 1.7M331.9 227.5l1.7 1.8M331.9 230.4l1.7 1.7M333.5 221.9l-1.7 1.7M333.5 227.5l-1.7 1.8M333.5 230.4l-1.7 1.7"/>
</g>
<g fill="#00f" stroke="#00f" stroke-width=".28">
<path d="M97.3 106.3l2.2 2.3-2.8 .5z" fill-rule="evenodd"/>
<path d="M95.3 100.4l2.3-2.3 .5 2.8z" fill-rule="evenodd"/>
<path d="M66.8 100.1l2.9-.6-.6 2.9z" fill-rule="evenodd"/>
<path d="M68.2 107.7l2.9 .6-2.3 2.2z" fill-rule="evenodd"/>
<path d="M103.5 176.2l2.2-2.2 .6 2.8z" fill-rule="evenodd"/>
<path d="M95.3 185l2.3-2.3 .5 2.8z" fill-rule="evenodd"/>
<path d="M103.5 184.7l2.8-.6-.6 2.8z" fill-rule="evenodd"/>
<path d="M95.3 175.9l2.8-.5-.5 2.8z" fill-rule="evenodd"/>
<circle cx="46.7" cy="159.4" r=".7"/>
<circle cx="60.8" cy="159.4" r=".7"/>
<circle cx="101.5" cy="172.3" r=".56"/>
<circle cx="110" cy="180.4" r=".55"/>
<circle cx="101.5" cy="188.9" r=".56"/>
<circle cx="93" cy="180.4" r=".55"/>
</g>
<g font-size="2.5">
<text x="76.1" y="10.7">VCC3V3_SYN</text>
<text x="237.4" y="9.3">LK_DET</text>
<text x="227.8" y="19.2">1</text>
<text x="69.4" y="45.1">Note: locate one 100 pf near each power input.</text>
<text x="153.1" y="47.3">10</text>
<text x="154.5" y="44.5">6</text>
<text x="190.9" y="44.5">24</text>
<text x="190.9" y="47.3">23</text>
<text x="153.1" y="50.2">16</text>
<text x="153.1" y="53">17</text>
<text x="190.9" y="53">19</text>
<text x="190.9" y="50.2">22</text>
<text x="129.7" y="58.4">note 1</text>
<text x="153.1" y="55.8">28</text>
<text x="153.1" y="58.6">32</text>
<text x="190.9" y="58.6">25</text>
<text x="152.5" y="64.3">G0</text>
<text x="190.9" y="61.4">30</text>
<text x="154.5" y="67.1">8</text>
<text x="154.5" y="69.9">9</text>
<text x="190.9" y="67.1">20</text>
<text x="190.9" y="69.9">7</text>
<text x="153.1" y="72.7">18</text>
<text x="153.1" y="75.5">21</text>
<text x="190.9" y="72.7">5</text>
<text x="5.7" y="83.8">10 MHz</text>
<text x="5.9" y="79.8">SYNTH_OSC</text>
<text x="153.1" y="78.4">27</text>
<text x="153.1" y="81.2">31</text>
<text x="190.9" y="78.4">12</text>
<text x="190.9" y="81.2">13</text>
<text x="290.4" y="81.2">VCC3V3_DRV</text>
<text x="5.7" y="86.3">Pnom = +13 dbm (2.4 Vpp)</text>
<text x="5.7" y="88.8">Pmax = +20 dbm</text>
<text x="70.5" y="89.7">VCC3V3_SYN</text>
<text x="153.1" y="89.6">11</text>
<text x="190.9" y="86.8">14</text>
<text x="190.9" y="89.6">15</text>
<text x="5.7" y="91.3">Pmin = -1 dbm</text>
<text x="91.1" y="95.3">1</text>
<text x="153.1" y="92.5">29</text>
<text x="73.9" y="98.4">2</text>
<text x="118.7" y="99.5">SYNTH_CLK</text>
<text x="154.5" y="98.1">1</text>
<text x="154.5" y="100.9">2</text>
<text x="62.6" y="106.9">3</text>
<text x="102.4" y="103.5">3</text>
<text x="118.7" y="102.3">SYNTH_DATA</text>
<text x="118.7" y="105.2">SYNTH_LE</text>
<text x="118.7" y="108">SYNTH_CE</text>
<text x="154.5" y="103.7">3</text>
<text x="154.5" y="106.6">4</text>
<text x="219.9" y="103.5">Loop compensation.</text>
<text x="222.7" y="106">Keep short!</text>
<text x="91.1" y="111.9">2</text>
<text x="118.7" y="110.8">SYNTH_BE</text>
<text x="153.1" y="109.4">26</text>
<text x="230.6" y="109.4">1</text>
<text x="73.9" y="115">1</text>
<text x="121.2" y="114.8">From Xilinx</text>
<text x="121.2" y="117.3">High &gt;= 3 V</text>
<text x="152.3" y="117.6">I = 156 ma</text>
<text x="64.9" y="123.2">Note: Waveform squaring and</text>
<text x="64.9" y="125.8">overload Protection</text>
<text x="138.2" y="120.4">RMS jitter = 526 fs @ Fout = 250 MHz</text>
<text x="162.1" y="126.9">Synthesizer</text>
<text x="200.2" y="137.3">place close to</text>
<text x="200.2" y="139.8">LMX2581pins</text>
<text x="200.2" y="142.4">14 and 15</text>
<text x="197.4" y="148.6">+4dbm</text>
<text x="307.3" y="145.8">Supply Filtering</text>
<text x="307.3" y="148.3">for HMC987</text>
<text x="239.7" y="151.4">+3dbm</text>
<text x="412.2" y="153.1">SCLK0P</text>
<text x="412.2" y="155.9">SCLK0N</text>
<text x="5.9" y="161.6">SAMP_CLK</text>
<text x="41.7" y="160.1">6</text>
<text x="64" y="160.1">1</text>
<text x="218" y="157.3">10</text>
<text x="219.4" y="160.1">9</text>
<text x="244.5" y="160.1">3</text>
<text x="295.5" y="160.1">2</text>
<text x="331.9" y="160.1">25</text>
<text x="5.7" y="165.5">Pnom = +2 dbm (1.4 Vpp)</text>
<text x="41.7" y="165.8">4</text>
<text x="64" y="165.8">3</text>
<text x="100.9" y="167.2" transform="rotate(-90 100.9 167.2)">1</text>
<text x="218" y="165.8">21</text>
<text x="244.5" y="162.9">4</text>
<text x="295.5" y="162.9">3</text>
<text x="331.9" y="165.8">1</text>
<text x="331.9" y="162.9">16</text>
<text x="5.7" y="168">Pmax = +15 dbm</text>
<text x="5.7" y="170.6">Pmin = -7 dbm</text>
<text x="64" y="168.6">2</text>
<text x="218" y="168.6">22</text>
<text x="294.1" y="168.6">10</text>
<text x="294.1" y="171.4">11</text>
<text x="331.9" y="168.6">9</text>
<text x="331.9" y="171.4">G0</text>
<text x="86.8" y="179.9">2</text>
<text x="114.8" y="179.9">3</text>
<text x="183.6" y="175.7">CLK_SEL_A</text>
<text x="183.6" y="178.5">CLK_SEL_B</text>
<text x="218" y="174.2">16</text>
<text x="218" y="177">15</text>
<text x="244.5" y="179.9">G0</text>
<text x="295.5" y="174.2">4</text>
<text x="295.5" y="177">5</text>
<text x="295.5" y="179.9">6</text>
<text x="331.9" y="179.9">29</text>
<text x="188.9" y="182.5">From Xilinx</text>
<text x="188.9" y="185">High &gt;= 3 V</text>
<text x="219.4" y="182.7">1</text>
<text x="219.4" y="185.5">6</text>
<text x="244.5" y="182.7">2</text>
<text x="244.5" y="185.5">5</text>
<text x="294.1" y="185.5">31</text>
<text x="331.9" y="182.7">28</text>
<text x="331.9" y="185.5">27</text>
<text x="218" y="191.1">12</text>
<text x="219.4" y="188.3">7</text>
<text x="244.5" y="188.3">8</text>
<text x="244.5" y="191.1">11</text>
<text x="294.1" y="188.3">30</text>
<text x="331.9" y="188.3">26</text>
<text x="331.9" y="191.1">23</text>
<text x="412.2" y="186.9">SCLK1P</text>
<text x="412.2" y="189.8">SCLK1N</text>
<text x="100.9" y="195.1" transform="rotate(-90 100.9 195.1)">4</text>
<text x="218" y="194">13</text>
<text x="218" y="196.8">18</text>
<text x="244.5" y="194">14</text>
<text x="244.5" y="196.8">17</text>
<text x="294.1" y="194">32</text>
<text x="331.9" y="194">24</text>
<text x="331.9" y="196.8">21</text>
<text x="90.2" y="202.2">Note: Overload</text>
<text x="121.2" y="202.2">Note: Place holders for</text>
<text x="218" y="199.6">19</text>
<text x="218" y="202.4">24</text>
<text x="244.5" y="199.6">20</text>
<text x="244.5" y="202.4">23</text>
<text x="331.9" y="199.6">22</text>
<text x="331.9" y="202.4">20</text>
<text x="90.2" y="204.7">Protection</text>
<text x="121.2" y="204.7">impedance compensation.</text>
<text x="273.5" y="207.8">Clock Driver</text>
<text x="331.9" y="205.2">19</text>
<text x="331.9" y="208.1">18</text>
<text x="273.5" y="210.3">for ADCs</text>
<text x="331.9" y="210.9">17</text>
<text x="331.9" y="213.7">14</text>
<text x="224.2" y="217.1">2:1 Clock Mux</text>
<text x="331.9" y="216.5">15</text>
<text x="331.9" y="219.3">12</text>
<text x="412.2" y="218">SCLK2P</text>
<text x="412.2" y="220.8">SCLK2N</text>
<text x="331.9" y="227.8">7</text>
<text x="331.9" y="222.2">13</text>
<text x="341.2" y="227.6">note 3</text>
<text x="403.2" y="227.6">To ADCs</text>
<text x="331.9" y="230.6">8</text>
<text x="293.2" y="238.8">I = 200 ma</text>
<text x="293.2" y="241.7">jittter = 17 ps (100 Hz to 10 MHz)</text>
<text x="248.1" y="255.8">rev 2013-11-13:</text>
<text x="271.9" y="255.8">Add 10-ohm resistors for better S22.</text>
<text x="324.3" y="253.2">Title</text>
<text x="335.5" y="256">Clock Generator</text>
<text x="5.7" y="261.4">note 1: Eval board has 120 ohms for this resistor on the schematic and 0 ohms in the BOM</text>
<text x="248.1" y="261.4">rev 2013-10-24:</text>
<text x="271.9" y="261.4">Place regulators on another schematic Size</text>
<text x="324.3" y="261.6">Size</text>
<text x="335.5" y="261.6">Document Number</text>
<text x="417.3" y="261.6">Rev</text>
<text x="5.7" y="267">note 3: 10-ohm resistors are to improve S22.</text>
<text x="5.7" y="264.2">note 2: capacitor closes to the pin on this side of the lmx2518 should have short traces to the shown pin and to pin 18.</text>
<text x="248.1" y="267">rev 2013-10-23:</text>
<text x="271.9" y="267">Fix pin 2 and 3 error in HMC976</text>
<text x="271.9" y="269.6">Add regulator for synthesizer</text>
<text x="327.1" y="264.5">B</text>
<text x="335.5" y="264.5">&lt;Doc&gt;</text>
<text x="420.1" y="264.5">A</text>
<text x="324.3" y="270.1">Date:</text>
<text x="338.9" y="270.1">Monday, November 25, 2013</text>
<text x="380.6" y="270.1">Sheet</text>
<text x="394.7" y="270.1">6</text>
<text x="403.2" y="270.1">of</text>
<text x="411.6" y="270.1">27</text>
</g>
<g font-size="2.5" fill="#f00">
<text x="212" y="7.8">LK_DET</text>
<text x="200.8" y="33.3">VregVCO</text>
<text x="200.8" y="47.4">VbiasCOMP</text>
<text x="200.8" y="53">VbiasVCO</text>
<text x="200.8" y="50.2">VrefVCO</text>
<text x="198" y="67.1">Vtune</text>
<text x="198" y="69.9">CPout</text>
<text x="31.6" y="78.3">OSC_IN</text>
<text x="59.8" y="78.3">OSC_CLP0</text>
<text x="338.9" y="86.8">VCCA</text>
<text x="116.2" y="92.4">OSC_CLP1</text>
<text x="338.9" y="100.9">VCCB</text>
<text x="338.9" y="115">VCCHF</text>
<text x="234.6" y="131.8">VCC_3V3SYN</text>
<text x="338.9" y="129.1">VCCRF</text>
<text x="392.5" y="148.9">SCLK0P</text>
<text x="268.4" y="154.5">VCCRF</text>
<text x="68.3" y="160.1">SC0+</text>
<text x="338.9" y="160.1">VCCA</text>
<text x="389.7" y="157.3">SCLK0N</text>
<text x="68.3" y="165.8">SC0-</text>
<text x="169.8" y="165.8">SC1+</text>
<text x="338.9" y="163">VCCB</text>
<text x="338.9" y="165.8">VCCHF</text>
<text x="113.4" y="171.4">VCCA</text>
<text x="169.8" y="168.6">SC1-</text>
<text x="338.9" y="168.6">VCCRF</text>
<text x="389.7" y="182.7">SCLK1P</text>
<text x="268.4" y="188.3">VCCA</text>
<text x="389.7" y="191.2">SCLK1N</text>
<text x="389.7" y="213.7">SCLK2P</text>
<text x="389.7" y="222.2">SCLK2N</text>
</g>
<g font-size="2.5" fill="#000080">
<text x="231.2" y="13.5">TP1</text>
<text x="123.8" y="19.2">C147</text>
<text x="123.8" y="21.7">10 uF</text>
<text x="138.2" y="19.2">C148</text>
<text x="138.2" y="22">1 uF</text>
<text x="231.2" y="27.6">LOCK DETECT</text>
<text x="70.2" y="36.1">C149</text>
<text x="70.2" y="38.6">100 pf</text>
<text x="87.1" y="36.1">C150</text>
<text x="87.1" y="38.6">100 pf</text>
<text x="104.1" y="36.1">C151</text>
<text x="104.1" y="38.6">100 pf</text>
<text x="123.8" y="36.1">C152</text>
<text x="123.8" y="38.6">100 pf</text>
<text x="140.7" y="36.1">C153</text>
<text x="140.7" y="38.6">100 pf</text>
<text x="171.2" y="40.6">U9</text>
<text x="228.1" y="38.9">C154</text>
<text x="228.1" y="41.4">10 uF</text>
<text x="245" y="38.9">C155</text>
<text x="245" y="41.4">22uF</text>
<text x="228.1" y="53">C156</text>
<text x="245" y="53">C157</text>
<text x="121" y="58.7">C158</text>
<text x="129.7" y="55.8">R71 0</text>
<text x="228.1" y="55.5">10 uF</text>
<text x="245" y="55.5">22uF</text>
<text x="121" y="61.2">100 pf</text>
<text x="228.1" y="69.9">C160</text>
<text x="245" y="67.1">C159</text>
<text x="245" y="69.6">2.2 uF</text>
<text x="46" y="76.4">R72 44.2</text>
<text x="98.7" y="74.1">C161</text>
<text x="228.1" y="72.5">3.3 uF</text>
<text x="46.8" y="84">R74</text>
<text x="46.8" y="87.4">130</text>
<text x="98.7" y="85.7">0.1 uF</text>
<text x="207.8" y="89.9">27 pf</text>
<text x="208.9" y="85.2">C162</text>
<text x="218.5" y="89.9">2.7 nf</text>
<text x="219.9" y="85.7">C163</text>
<text x="227" y="87.1">18K</text>
<text x="227.3" y="84.3">R73</text>
<text x="241.4" y="89.7">C166</text>
<text x="67.1" y="94.2">D1</text>
<text x="95" y="94.2">D2</text>
<text x="221.6" y="95.3">R75</text>
<text x="241.4" y="93">3.3 pf</text>
<text x="307" y="92.5">C164</text>
<text x="307" y="95">0.1 uf</text>
<text x="324" y="92.5">C165</text>
<text x="324" y="95">100 pf</text>
<text x="221.6" y="98.7">2.7K</text>
<text x="83.5" y="103.8">C167</text>
<text x="83.5" y="107.1">0.1 uF</text>
<text x="245.3" y="105.5">TP2</text>
<text x="307" y="106.6">C168</text>
<text x="324" y="106.6">C169</text>
<text x="111.4" y="112.5">DNP</text>
<text x="111.7" y="108.3">R76</text>
<text x="249.5" y="110.5">SMA TEST POINT</text>
<text x="307" y="109.1">0.1 uf</text>
<text x="324" y="109.1">100 pf</text>
<text x="62.3" y="117.6">HSMS-2812</text>
<text x="90.8" y="117.9">HSMS-2812</text>
<text x="177.6" y="117.9">LMX2581</text>
<text x="201.3" y="124.3">R77</text>
<text x="209.8" y="124.1">R78</text>
<text x="218.5" y="124.1">R79</text>
<text x="227" y="124.1">R80</text>
<text x="307" y="120.7">C170</text>
<text x="307" y="123.2">0.1 uf</text>
<text x="324" y="120.7">C171</text>
<text x="324" y="123.2">100 pf</text>
<text x="201.3" y="127.7">49.9</text>
<text x="209.8" y="127.7">49.9</text>
<text x="218.5" y="127.7">49.9</text>
<text x="227" y="127.7">49.9</text>
<text x="228.4" y="135.9">C174</text>
<text x="242.5" y="136.2">C175</text>
<text x="307" y="134.8">C172</text>
<text x="307" y="137.3">0.1 uf</text>
<text x="324" y="134.8">C173</text>
<text x="324" y="137.3">100 pf</text>
<text x="228.1" y="139.8">100 pf</text>
<text x="242.5" y="139.6">1 uF</text>
<text x="251" y="148.9">C1771 nf</text>
<text x="380.6" y="146">C176220 pf</text>
<text x="42.6" y="155.1">T13</text>
<text x="224.7" y="153.4">U11</text>
<text x="380.6" y="154.5">C178220 pf</text>
<text x="71.6" y="156.2">C179 1 nf</text>
<text x="251" y="160.1">C1801 nf</text>
<text x="300.8" y="156.2">U10</text>
<text x="370.5" y="166.6">R83</text>
<text x="378.9" y="166.6">R84</text>
<text x="131.4" y="168.6">R81</text>
<text x="131.4" y="172">DNP</text>
<text x="145.5" y="168.6">R82</text>
<text x="145.5" y="172">DNP</text>
<text x="270.7" y="168.6">R85 10K</text>
<text x="370.5" y="170.6">120</text>
<text x="378.9" y="170.6">120</text>
<text x="47.9" y="174.2">TC1-1-13M</text>
<text x="74.2" y="177.9">1 nf</text>
<text x="74.7" y="174.8">C181</text>
<text x="270.7" y="177.1">R88 10K</text>
<text x="380.6" y="179.9">C182220 pf</text>
<text x="131.4" y="182.7">R86</text>
<text x="145.5" y="182.7">R87</text>
<text x="341.2" y="181.6">R89 10</text>
<text x="108.3" y="189.8">D3</text>
<text x="131.4" y="186.1">DNP</text>
<text x="145.5" y="186.1">DNP</text>
<text x="341.2" y="187.2">R90 10</text>
<text x="380.6" y="188.3">C183220 pf</text>
<text x="103.8" y="192.6">HSMS-2818</text>
<text x="341.2" y="192.8">R92 10</text>
<text x="270.7" y="199.6">R91 10K</text>
<text x="341.2" y="198.5">R93 10</text>
<text x="370.5" y="200.5">R94</text>
<text x="378.9" y="200.5">R95</text>
<text x="370.5" y="204.4">120</text>
<text x="378.9" y="204.4">120</text>
<text x="225.6" y="210.9">HMC922LP4E</text>
<text x="341.2" y="212.6">R96 10</text>
<text x="380.6" y="210.9">C184220 pf</text>
<text x="341.2" y="221">R97 10</text>
<text x="380.6" y="219.4">C185220 pf</text>
<text x="370.5" y="231.5">R98</text>
<text x="378.9" y="231.5">R99</text>
<text x="315.8" y="236.3">HMC987LP5E</text>
<text x="370.5" y="235.4">120</text>
<text x="378.9" y="235.4">120</text>
</g>
<g font-size="2.5" fill="#004080">
<text x="159.3" y="46.3">VccCP</text>
<text x="176.6" y="46.3">VregVCO</text>
<text x="159.3" y="49.1">VccPLL</text>
<text x="159.3" y="51.9">VccBUF</text>
<text x="173.5" y="49.1">VbiasCOMP</text>
<text x="177.3" y="51.9">VrefVCO</text>
<text x="159.3" y="54.7">VccVCO</text>
<text x="159.3" y="57.6">VccDIG</text>
<text x="175.6" y="54.7">VbiasVCO</text>
<text x="159.3" y="60.4">VccFRAC</text>
<text x="159.3" y="66">DAP</text>
<text x="178.3" y="63.2">MUXout</text>
<text x="179.4" y="60.4">Lk_Det</text>
<text x="159.3" y="68.8">GND</text>
<text x="159.3" y="71.6">GND</text>
<text x="180.4" y="71.6">CPout</text>
<text x="180.8" y="68.8">Vtune</text>
<text x="159.3" y="74.5">GND</text>
<text x="159.3" y="77.3">GND</text>
<text x="181" y="74.5">FLout</text>
<text x="159.3" y="80.1">GND</text>
<text x="159.3" y="82.9">GND</text>
<text x="177.4" y="80.1">RFoutA+</text>
<text x="178" y="82.9">RFoutA-</text>
<text x="177.4" y="88.6">RFoutB+</text>
<text x="159.3" y="91.4">Fin</text>
<text x="159.3" y="94.2">OSCin</text>
<text x="178" y="91.4">RFoutB-</text>
<text x="159.3" y="99.8">CLK</text>
<text x="159.3" y="102.7">DATA</text>
<text x="159.3" y="105.5">LE</text>
<text x="159.3" y="108.3">CE</text>
<text x="159.3" y="111.1">BUFEN</text>
<text x="224.2" y="159">RF1P</text>
<text x="224.2" y="161.9">RF1N</text>
<text x="234.1" y="161.9">RFCP</text>
<text x="300.3" y="161.9">CLKP</text>
<text x="321.4" y="161.9">VCCA</text>
<text x="224.2" y="167.5">RF2P</text>
<text x="234" y="164.7">RFCN</text>
<text x="300.3" y="164.7">CLKN</text>
<text x="319.7" y="167.5">VCCHF</text>
<text x="321.4" y="164.7">VCCB</text>
<text x="224.2" y="170.3">RF2N</text>
<text x="300.3" y="170.3">SCLK</text>
<text x="300.3" y="173.1">SEN</text>
<text x="319.7" y="170.3">VCCRF</text>
<text x="322.8" y="173.1">GND</text>
<text x="224.2" y="176">A</text>
<text x="224.2" y="178.8">B</text>
<text x="300.3" y="176">SDI</text>
<text x="300.3" y="178.8">SDO</text>
<text x="224.2" y="184.4">NC</text>
<text x="235.4" y="181.6">GND</text>
<text x="235.4" y="184.4">GND</text>
<text x="300.3" y="181.6">PMODE-SEL</text>
<text x="319.8" y="184.4">OUTN1</text>
<text x="320" y="181.6">OUTP1</text>
<text x="224.2" y="187.2">NC</text>
<text x="224.2" y="190.1">NC</text>
<text x="235.4" y="187.2">GND</text>
<text x="235.4" y="190.1">GND</text>
<text x="300.3" y="187.2">CEN</text>
<text x="300.3" y="190.1">RFBUFEN</text>
<text x="319.8" y="190.1">OUTN2</text>
<text x="320" y="187.2">OUTP2</text>
<text x="224.2" y="192.9">NC</text>
<text x="224.2" y="195.7">NC</text>
<text x="235.4" y="192.9">GND</text>
<text x="235.4" y="195.7">GND</text>
<text x="300.3" y="195.7">NC</text>
<text x="319.8" y="195.7">OUTN3</text>
<text x="320" y="192.9">OUTP3</text>
<text x="224.2" y="198.5">NC</text>
<text x="224.2" y="201.3">NC</text>
<text x="235.4" y="198.5">GND</text>
<text x="235.4" y="201.3">GND</text>
<text x="319.8" y="201.3">OUTN4</text>
<text x="320" y="198.5">OUTP4</text>
<text x="224.2" y="204.2">NC</text>
<text x="235.4" y="204.2">GND</text>
<text x="319.8" y="207">OUTN5</text>
<text x="320" y="204.2">OUTP5</text>
<text x="320" y="209.8">OUTP6</text>
<text x="319.8" y="212.6">OUTN6</text>
<text x="320" y="215.4">OUTP7</text>
<text x="319.8" y="218.2">OUTN7</text>
<text x="320" y="221.1">OUTP8</text>
<text x="319.8" y="223.9">OUTN8</text>
<text x="317.9" y="232.3">RFOUTN</text>
<text x="318" y="229.5">RFOUTP</text>
</g>
<g font-size="2.5" fill="#00f">
<text x="93" y="179.3">-</text>
<text x="108.8" y="179.3">+</text>
</g>
<g font-size="2">
<text x="45.1" y="2.1">5</text>
<text x="129.7" y="2.1">4</text>
<text x="214.3" y="2.1">3</text>
<text x="298.9" y="2.1">2</text>
<text x="383.5" y="2.1">1</text>
<text x=".7" y="38.1">D</text>
<text x="426.5" y="38.1">D</text>
<text x=".7" y="105.1">C</text>
<text x="426.5" y="105.1">C</text>
<text x=".7" y="172">B</text>
<text x="426.5" y="172">B</text>
<text x=".7" y="239">A</text>
<text x="426.5" y="239">A</text>
<text x="45.1" y="272.8">5</text>
<text x="129.7" y="272.8">4</text>
<text x="214.3" y="272.8">3</text>
<text x="298.9" y="272.8">2</text>
<text x="383.5" y="272.8">1</text>
</g>
</svg>
